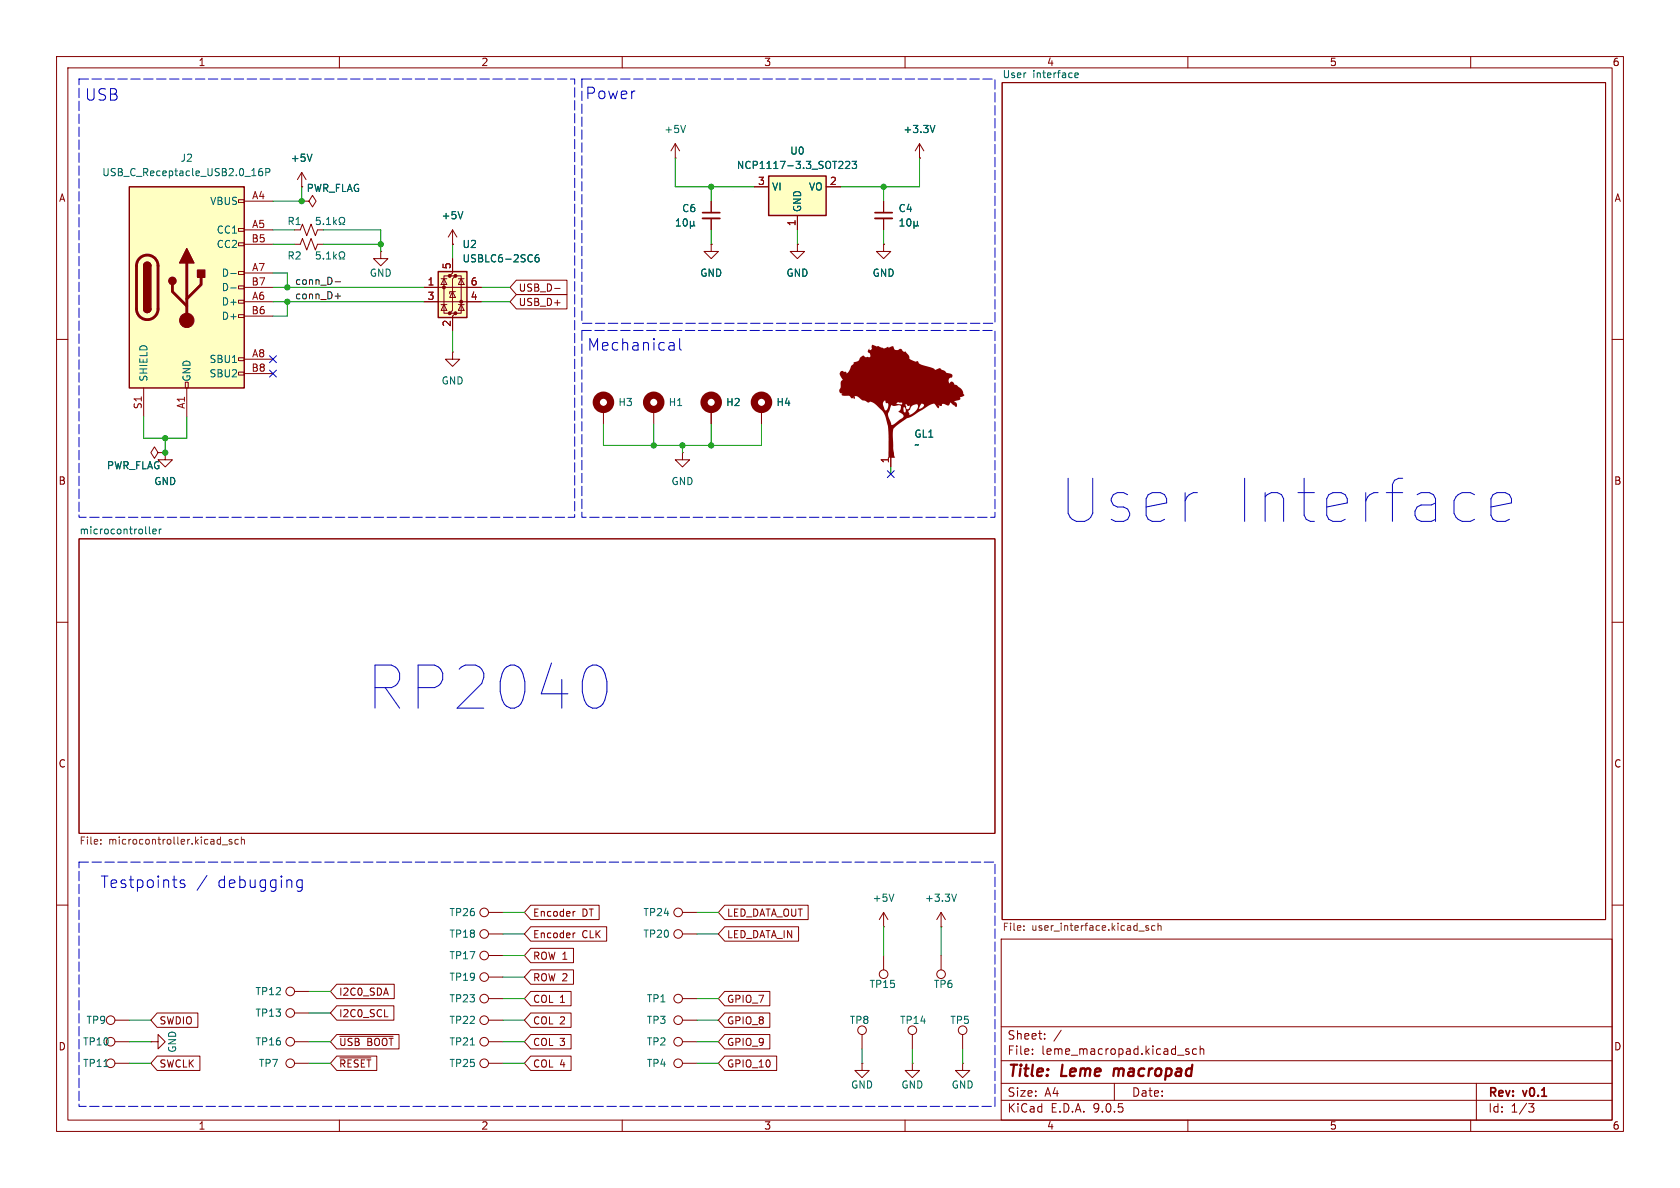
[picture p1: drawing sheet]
<svg xmlns="http://www.w3.org/2000/svg" width="297mm" height="210mm" viewBox="0 0 297 210" stroke-linecap="round" stroke-linejoin="round" font-family="sans-serif">
<g fill="none" stroke="#840000" stroke-width=".18">
<path d="M10 10h277v190h-277zM12 12h273v186h-273zM60 10v2M110 10v2M160 10v2M177.2 14.6h106.6v148h-106.6zM210 10v2M260 10v2M53.3 35.6h1.3l.6-1.1 .7 1.1-.7 1-.6-1M53.3 35.6h.1M52.1 40.6h1l.4-1 .7 2.1 .8-2.1 .8 2.1 .3-1.1h1M80 43.2h.1"/>
<path d="M80 40.6l-.8 1.3M80 40.6l.8 1.3M80 40.6v2.6M10 60h2M285 60h2M14 95.3h161.9v52h-161.9zM10 110h2M285 110h2M10 160h2M52.1 175.3h2.5M156.2 163.8h.1M156.2 161.3v2.5"/>
<path d="M156.2 168.9v2.6M156.2 161.3l-.8 1.3M156.2 161.3l.8 1.3M177 166h108v32h-108zM285 160h2M26.7 184.2h1.2v-1.3l1.3 1.3-1.3 1.2v-1.2M26.7 184.2h.1M52.1 184.2h2.5M52.1 188h2.5M60 198v2M86.4 184.2h2.5M86.4 188h2.5"/>
<path d="M86.4 180.3h2.5M110 198v2M120.6 184.2h2.6M120.6 188h2.6M120.6 180.3h2.6M160 198v2M177 194.5h108M177 191.5h108M177 187.5h108M177 181.5h108M182.5 186.3v.1M182.5 185.5v.1"/>
<path d="M184.7 183.6v.1M184.7 182.8v.1M187.6 182.1l-1.3 2M197 191.5v3M210 198v2M210.2 185.5l-.4-.1-.2 .2 .1 .2 .5 .2v.3h-.6M211.5 185.5l-.4-.1-.3 .3v.4l.2 .2h.5M212.2 185.5l.2-.1 .3 .1 .1 .9M212.2 184.9v1.5M260 198v2M261 191.5v6.5M270.2 195.1h1l-.5 .6 .4 .1 .1 .5-.3 .3h-.4"/>
<circle cx="51.3" cy="175.3" r=".76"/>
<circle cx="156.2" cy="172.2" r=".76"/>
<circle cx="51.3" cy="184.1" r=".76"/>
<circle cx="51.3" cy="188" r=".76"/>
<circle cx="85.6" cy="180.3" r=".76"/>
<circle cx="85.6" cy="184.1" r=".76"/>
<circle cx="85.6" cy="188" r=".76"/>
<circle cx="119.9" cy="180.3" r=".76"/>
<circle cx="119.9" cy="184.1" r=".76"/>
<circle cx="119.9" cy="188" r=".76"/>
</g>
<path d="M197 188.9l-.2 1.3" fill="none" stroke="#840000" stroke-width=".4"/>
<g fill="none" stroke="#006464" stroke-width=".18">
<path d="M190 13.3l.6-.1v-.3h-.4l-.2 .2 .1 .6h.5M56.6 38.4h-.6l-.1 .6 .2-.1 .4 .1 .1 .2v.4l-.2 .1-.5-.1M57.2 39.6v.1M57.7 39.7h.8M57.7 38.8l.4-.4v1.3M59 38.4v1.3M59.1 39.2l.4 .5M59.5 38.8l-.5 .5M60 39.7h.3v-.2a.54 .54 0 0 1-.3-.8 .54 .54 0 0 1 .7-.2 .58 .58 0 0 1-.1 1v.2h.3M81.8 37.4l-.4 1.3M26.4 93.1v1.1l.2 .2M27 94l.6-.2v-.2l-.4-.1-.2 .2 .1 .6h.5"/>
<path d="M28.2 93.5v.9M28.5 93.5l-.3 .3M158 158.1l-.4 1.2M83.1 184.7h.8"/>
</g>
<g fill="none" stroke="#725600" stroke-width=".18">
<path d="M17.8 149.1v.1M17.8 148.4v.2M39.3 149.3h1M41 148.4h-.3l-.2 .2 .1 .1 .4 .2v.3h-.5M42.1 148.4h-.3l-.3 .2 .1 .6h.5M42.7 148.5l.2-.1h.3v.8M42.7 148v1.2M181 164.3v.2M181 163.7v.1M203 163.7l-.3-.1-.2 .2 .1 .2 .4 .1v.3h-.5M204.2 163.7l-.4-.1-.2 .3 .1 .5h.5M204.7 163.7l.2-.1 .3 .1 .1 .8"/>
<path d="M204.7 163.2v1.3"/>
</g>
<path d="M77.5 48h5v8.1h-5z" fill="#ffffc2"/>
<g fill="#840000" stroke="#840000" stroke-width=".18">
<circle cx="78.5" cy="50.8" r=".25"/>
<circle cx="79.5" cy="48.8" r=".25"/>
<circle cx="79.5" cy="55.4" r=".25"/>
<circle cx="80.5" cy="48.8" r=".25"/>
<circle cx="80.5" cy="55.4" r=".25"/>
<circle cx="81.5" cy="53.3" r=".25"/>
</g>
<g fill="none" stroke="#840000" stroke-width=".18">
<path d="M125.7 35.6v2M125.7 38.6v2M67.3 44.5v1.2h1.3l-1.3 1.3-1.3-1.3h1.3M67.3 44.5h.1M74.9 50.8h10.2M74.9 53.3h10.2M78 53.8h1M78 49.3h1M78.5 49.3l.5 1h-1zM78.5 53.8l.5 1.1h-1zM79.5 48.8h-1v6.6h1M80 45.7v2.6l-.5 .5h1l-.5 .5v5.6l-.5 .5h1l-.5 .5v2.5"/>
<path d="M80 51.6l.5 1h-1zM80.5 51.6h-1v.3M80.5 48.8h1v6.6h-1M81 53.8h1M81 49.3h1M81.5 49.3l.5 1h-1zM81.5 53.8l.5 1.1h-1zM125.7 43.2v1.3h1.3l-1.3 1.2-1.2-1.2h1.2M125.7 43.2h.1M106.7 72.4v2.5M115.6 72.4v2.5M52.1 179.1h2.5"/>
<path d="M86.4 176.5h2.5M86.4 168.9h2.5M86.4 172.7h2.5M86.4 161.3h2.5M86.4 165.1h2.5M120.6 176.5h2.6M120.6 161.3h2.6M120.6 165.1h2.6M20.3 180.3h2.6M20.3 184.2h2.6M20.3 188h2.6M152.4 188v1.2h1.3l-1.3 1.3-1.3-1.3h1.3"/>
<path d="M152.4 188h.1M161.3 188v1.2h1.3l-1.3 1.3-1.3-1.3h1.3M161.3 188h.1M170.2 188v1.2h1.2l-1.2 1.3-1.3-1.3h1.3M170.2 188h.1M170.2 182.9v2.5"/>
<circle cx="51.3" cy="179.1" r=".76"/>
<circle cx="85.6" cy="176.5" r=".76"/>
<circle cx="85.6" cy="161.3" r=".76"/>
<circle cx="85.6" cy="165.1" r=".76"/>
<circle cx="85.6" cy="168.9" r=".76"/>
<circle cx="85.6" cy="172.7" r=".76"/>
<circle cx="119.9" cy="161.3" r=".76"/>
<circle cx="119.9" cy="176.5" r=".76"/>
<circle cx="119.9" cy="165.1" r=".76"/>
<circle cx="19.6" cy="180.3" r=".76"/>
<circle cx="19.6" cy="184.1" r=".76"/>
<circle cx="19.6" cy="188" r=".76"/>
<circle cx="170.2" cy="182.1" r=".76"/>
</g>
<path d="M77.5 48h5v8.1h-5z" fill="none" stroke="#840000" stroke-width=".25"/>
<path d="M119.6 40h.7M119.6 39l.3-.3v1.3M120.9 38.8l.2-.1a.68 .68 0 0 1 .4 .6 .68 .68 0 0 1-.4 .7l-.2-.2-.1-.3zM122.1 39.8l.1 .2h.3l.2-.2M122.1 39.1v1.3M122.7 39.8l.1 .2M122.7 39.1v.7M95.2 45l-.4 .1a.86 .86 0 0 0 0 1.2l.5-.1v-.4l-.2-.3h-.3l-.2 .3M18.4 188.5h.7" fill="none" stroke="#006464" stroke-width=".18"/>
<g fill="none" stroke="#840000" stroke-width="1.3">
<circle cx="106.7" cy="71.1" r="1.27"/>
<circle cx="115.6" cy="71.1" r="1.27"/>
</g>
<path d="M124.2 37.6h3.1" fill="none" stroke="#840000" stroke-width=".3"/>
<path d="M124.2 38.6h3.1" fill="none" stroke="#840000" stroke-width=".33"/>
<path d="M135.9 31.1h10.1v7h-10.1z" fill="#ffffc2"/>
<path d="M135.9 31.1h10.1v7h-10.1z" fill="none" stroke="#840000" stroke-width=".25"/>
<g fill="none" stroke="#840000" stroke-width=".18">
<path d="M119.4 27.9h.1M119.4 25.4l-.8 1.3M119.4 25.4l.7 1.3M119.4 25.4v2.5M133.3 33h2.6M141 38.1v2.5M146 33h2.6M141 43.2v1.3h1.2l-1.2 1.2-1.3-1.2h1.3M141 43.2h.1M152.4 182.9v2.5M161.3 182.9v2.5"/>
<circle cx="152.4" cy="182.1" r=".76"/>
<circle cx="161.3" cy="182.1" r=".76"/>
</g>
<path d="M121.2 22.2l-.4 1.2M148.2 29.8h.8M149 28.6v.5M149.5 28.6l.5-.1 .2 .4-.8 .9h.8M150.6 28.5h.8l-.4 .5 .4 .1v.6l-.2 .1-.6-.1" fill="none" stroke="#006464" stroke-width=".18"/>
<g fill="#840000">
<path d="M129.5 33.7h.2z"/>
<path d="M148.6 65.7l.2-.1a.22 .22 0 0 1 .2-.1 .22 .22 0 0 1 .1 .3l.4-.1 .2 .3a2.15 2.15 0 0 0 .8-1.4l.4-.3v-.2l.9-.4 .3-.5 .4-.3 .5 .3 .3-.1a.35 .35 0 0 0 .5 0 .35 .35 0 0 0 0-.5l-.3-.3-.1-.2 .3-.5 .1 .3 .2-.1 .1-.5a.25 .25 0 0 1 .1-.3 .25 .25 0 0 1 .3 .1l1.2 .3-.6-.2h.2l1 .4 .7-.3 .1 .1 .8-.2 .3 .6 .5 .1 .5-.2 .7 .5a.29 .29 0 0 1 .3 0 .29 .29 0 0 1 .1 .2l.4 .5a.8 .8 0 0 0 .8 .9l.5 .1a.35 .35 0 0 1 .4 0 .35 .35 0 0 1 .1 .4l2.3 .7 .5 .4 .6-.2a.45 .45 0 0 1 .6 .2l.5 .1a1.21 1.21 0 0 0 1.1 .6 .4 .4 0 0 1 .3 .5 .4 .4 0 0 1-.5 .2l-.2 .5 .2 .4a.45 .45 0 0 1 .5-.2 .45 .45 0 0 1 .3 .5l.4 .1 .8 .6 .3 .4 .1 .6a.21 .21 0 0 1 .2 .2 .21 .21 0 0 1-.3 .2l-.5 .1 .1 .3-.1 .2-.8 .2-.2 .2a.45 .45 0 0 1 .5 .3 .45 .45 0 0 1-.2 .5l-1-.7a.41 .41 0 0 1-.2 .4 .41 .41 0 0 1-.4 0l-.3-.1a.36 .36 0 0 0-.5-.1 .36 .36 0 0 0-.2 .4l-.5-.2 .2 .2-.3 .4-.6-.8a2.61 2.61 0 0 0-1.9 .9l-1.8 1.1a10.3 10.3 0 0 0-3.6 2.4l-.1 1 .1 2.5 .2 1.3 .2 .3h-1.2l-.1-5-.6-2.6h.6l.6 1.8 .5-.1 1.2-1a.52 .52 0 0 0 .4-.5 .52 .52 0 0 0-.4-.5l-.5-.2 .4-.5h.5l.1 .5 .1 .1 .2-.2h.5l.2 .5-.1 .2a2.59 2.59 0 0 0 1.5-1.1l.7-.1a.43 .43 0 0 0 .4-.3 .43 .43 0 0 0-.2-.5h-.3l-.4 .9-.2-.1a.47 .47 0 0 0 0-.7 .47 .47 0 0 0-.7 .1l-.4 .3-.2 .5-.3 .3h-.5a.49 .49 0 0 0-.3-.7l-.1 .3-.5-.1a.47 .47 0 0 0-.1-.6 .47 .47 0 0 0-.6 .1l-.5 .1-.4-.2-.6 1.7h-.6l-.4-.7-1.4-1.2h1.5l.2 .9a.3 .3 0 0 0 .4 .3 .3 .3 0 0 0 .2-.4l.2-.6h3l.1 .3a.34 .34 0 0 0 .3 .5 .34 .34 0 0 0 .3-.5v-.3l-.3 .1-.2-.3-.2 .2h-3l-.1-.3h1.5l.7 .2a.2 .2 0 0 0 .2-.1 .2 .2 0 0 0 .1-.2l-.7-.1-.3 .2h-1.5l-.4-.1-.1-.4-.3 .2-.1 .4-1.5-.1a1.07 1.07 0 0 0-1.2-.2l-.5-.2-.4-.1-1.1-.8a.27 .27 0 0 0-.3 .1 .27 .27 0 0 0 0 .3v.1a.16 .16 0 0 1-.2-.1 .16 .16 0 0 1 0-.2 .36 .36 0 0 1-.4 .2 .36 .36 0 0 1-.3-.4l-1.3-.1-.1-.2 .2-.3-.3 .1-.3-.2v-.3l.2-.6v-.9l.4-.3-.3-.5a.68 .68 0 0 1-.1-1z"/>
</g>
<g fill="none" stroke="#840000" stroke-width=".18">
<path d="M53.3 33h.1M53.3 30.5l-.7 1.3M53.3 30.5l.8 1.3M53.3 30.5v2.5M156.2 35.6v2M156.2 38.6v2M162.6 27.9h.1M162.6 25.4l-.8 1.3M162.6 25.4l.7 1.3M162.6 25.4v2.5M52.1 43.2h1l.4-1 .7 2 .8-2 .8 2 .3-1h1M156.2 43.2v1.3h-1.3l1.3 1.2 1.3-1.2h-1.3"/>
<path d="M156.2 43.2h.1M80 62.2v1.3h1.3l-1.3 1.3-1.3-1.3h1.3M80 62.2h.1M125.7 72.4v2.5M134.6 72.4v2.5M29.2 80v1.3h1.3l-1.3 1.3-1.3-1.3h1.3M29.2 80h.1M120.6 80v1.3h1.3l-1.3 1.3-1.2-1.3h1.2M120.6 80h.1M157.5 80v2.6M166.4 163.8h.1M166.4 161.3v2.5"/>
<path d="M166.4 168.9v2.6M166.4 161.3l-.8 1.3M166.4 161.3l.7 1.3"/>
<circle cx="166.4" cy="172.2" r=".76"/>
</g>
<g fill="none" stroke="#840000" stroke-width="1.3">
<circle cx="125.7" cy="71.1" r="1.27"/>
<circle cx="134.6" cy="71.1" r="1.27"/>
</g>
<path d="M154.7 37.6h3" fill="none" stroke="#840000" stroke-width=".3"/>
<path d="M154.7 38.6h3" fill="none" stroke="#840000" stroke-width=".33"/>
<g fill="none" stroke="#006464" stroke-width=".18">
<path d="M55.2 27.2l-.5 1.3M159.1 40h.7M159.1 39l.4-.3v1.3M160.5 38.7h.1a.68 .68 0 0 1 .5 .6 .68 .68 0 0 1-.5 .7 .84 .84 0 0 1-.1-1.3zM161.6 39.8l.2 .2h.2l.2-.2M161.6 39.1v1.3M162.2 39.8l.2 .2M162.2 39.1v.7M165.3 22.2l-.4 1.2M56.6 44.5h-.6l-.1 .6 .2-.1 .4 .1 .1 .1v.5l-.2 .1-.5-.1M57.2 45.7v.1M57.7 45.8h.8"/>
<path d="M57.7 44.9l.4-.4v1.3M59 44.5v1.3M59.1 45.3l.4 .5M59.5 44.9l-.5 .5M60 45.8h.3v-.3a.54 .54 0 0 1-.3-.7 .54 .54 0 0 1 .7-.2 .58 .58 0 0 1-.1 .9v.3h.3M169.1 158.1l-.4 1.2"/>
</g>
<path d="M22.9 33h20.3v35.6h-20.3z" fill="#ffffc2"/>
<g fill="none" stroke="#840000" stroke-width=".18">
<path d="M42.2 35.3h1v.5h-1zM43.2 35.6h5.1M53.3 33h.1M53.3 35.6h.1M125.7 35.6v2M125.7 38.6v2M133.3 33h2.6M141 38.1v2.5M146 33h2.6M156.2 35.6v2M156.2 38.6v2M162.6 27.9h.1"/>
<path d="M42.2 40.4h1v.5h-1zM42.2 42.9h1v.5h-1zM42.2 48h1v.5h-1zM42.2 50.5h1v.6h-1zM42.2 53.1h1v.5h-1zM42.2 55.6h1v.5h-1zM43.2 40.6h5.1M43.2 43.2h5.1M43.2 48.3h5.1M43.2 50.8h5.1M43.2 53.3h5.1M43.2 55.9h5.1"/>
<path d="M74.9 50.8h2.6M74.9 53.3h2.6M80 43.2h.1M80 45.7v2.6M80 55.9v2.5M82.5 50.8h2.6M82.5 53.3h2.6M91.3 52.1h8.9v2.5h-8.9l-1.1-1.3zM91.3 49.5h8.9v2.6h-8.9l-1.1-1.3zM98 51h1M125.7 43.2h.1M141 43.2h.1"/>
<path d="M156.2 43.2h.1M25.4 68.6v5.1M32.8 67.6h.5v1h-.5zM33 68.6v5.1M42.2 63.2h1v.6h-1zM42.2 65.8h1v.5h-1zM43.2 63.5h5.1M43.2 66h5.1M125.7 72.4v2.5M134.6 72.4v2.5M27.9 80l-.6-1-.6 1 .6 1 .6-1h1.3M29.2 80h.1"/>
<path d="M157.5 80v2.6M27.8 179.1h7.2v2.5h-7.2l-1.1-1.3zM59.5 177.8h10.1v2.5h-10.1l-1.1-1.2zM59.5 174h10.2v2.5h-10.2l-1.1-1.2zM68 179.7h.6M93.8 179.1h7.2v2.5h-7.2l-1.1-1.3zM93.8 160h12.1v2.6h-12.1l-1.1-1.3zM93.8 171.4h7.6v2.6h-7.6l-1.1-1.3zM93.8 167.6h7.6v2.6h-7.6l-1.1-1.3zM93.8 163.8h13.5v2.6h-13.5l-1.1-1.3zM93.8 175.3h7.2v2.5h-7.2l-1.1-1.3zM101.7 161.1l-.4 .3"/>
<path d="M101.7 164.9l-.4 .3M128.1 163.8h13.1v2.6h-13.1l-1.1-1.3zM128.1 175.3h8v2.5h-8l-1.1-1.3zM128.1 160h14.8v2.6h-14.8l-1.1-1.3zM128.1 179.1h8v2.5h-8l-1.1-1.3zM27.8 186.7h7.5v2.5h-7.5l-1.1-1.2zM59.5 186.7h7.1v2.5h-7.1l-1.1-1.2zM59.5 182.9h11v2.5h-11l-1.1-1.2zM60.1 187h5.5M60.1 183.2h9.4M65.6 184.2l.2 .2-.2 .4M65.6 183.7v.3"/>
<path d="M93.8 186.7h7.2v2.5h-7.2l-1.1-1.2zM93.8 182.9h7.2v2.5h-7.2l-1.1-1.2zM128.1 182.9h8v2.5h-8l-1.1-1.2zM128.1 186.7h9.2v2.5h-9.2l-1.1-1.2z"/>
</g>
<path d="M22.9 33h20.3v35.6h-20.3zM25.4 47a.64 .64 0 0 1 .6-.6 .64 .64 0 0 1 .7 .6M25.4 54.6a.64 .64 0 0 0 .6 .6 .64 .64 0 0 0 .7-.6" fill="none" stroke="#840000" stroke-width=".25"/>
<path d="M24.7 45.7a1.9 1.9 0 0 1 2.1-.5 1.9 1.9 0 0 1 1.1 1.8v7.6a1.91 1.91 0 0 1-1.9 1.9 1.91 1.91 0 0 1-1.9-1.9v-7.8l.2-.6zM30.5 50.3v1.3l2.5 2.5M33 46.5v10.1M35.6 49v1.3l-2.6 2.5" fill="none" stroke="#840000" stroke-width=".51"/>
<g fill="#840000" stroke="#840000" stroke-width=".25">
<path d="M25.4 47h1.3v7.6h-1.3z"/>
<path d="M25.6 46.5a.64 .64 0 0 1 .7-.1 .64 .64 0 0 1 .4 .6h-1.3z"/>
<path d="M25.4 54.6h1.3a.64 .64 0 0 1-.7 .6 .64 .64 0 0 1-.6-.6z"/>
<path d="M33 43.9l1.3 2.6h-2.6z"/>
<path d="M34.9 47.8h1.3v1.2h-1.3z"/>
<circle cx="30.5" cy="49.7" r=".63"/>
</g>
<circle cx="33" cy="56.6" r="1.27" fill="#840000" stroke="#840000" stroke-width=".18"/>
<g fill="none" stroke="#006464" stroke-width=".18">
<path d="M46.3 29.8l-.3 .1a.86 .86 0 0 0 0 1.2l.4-.2v-.4l-.2-.2h-.4l-.1 .2M47 30.5l.6-.1 .1-.2v-.3l-.7-.1v1.3M55.2 27.2l-.5 1.3M81.8 37.4l-.4 1.3M119.6 40h.7M119.6 39l.3-.3v1.3M120.9 38.8l.2-.1a.68 .68 0 0 1 .4 .6 .68 .68 0 0 1-.4 .7l-.2-.2-.1-.3zM122.1 39.8l.1 .2h.3l.2-.2M122.1 39.1v1.3M122.7 39.8l.1 .2M122.7 39.1v.7M148.2 29.8h.8"/>
<path d="M149 28.6v.5M149.5 28.6l.5-.1 .2 .4-.8 .9h.8M150.6 28.5h.8l-.4 .5 .4 .1v.6l-.2 .1-.6-.1M159.1 40h.7M159.1 39l.4-.3v1.3M160.5 38.7h.1a.68 .68 0 0 1 .5 .6 .68 .68 0 0 1-.5 .7 .84 .84 0 0 1-.1-1.3zM161.6 39.8l.2 .2h.2l.2-.2M161.6 39.1v1.3M162.2 39.8l.2 .2M162.2 39.1v.7M165.3 22.2l-.4 1.2M40.8 48.4h1"/>
<path d="M40.8 50.9h1M95.2 45l-.4 .1a.86 .86 0 0 0 0 1.2l.5-.1v-.4l-.2-.3h-.3l-.2 .3"/>
</g>
<path d="M59.2 52.3h1M59.2 49.8h1" fill="none" stroke="#0f0f0f" stroke-width=".18"/>
<g fill="none" stroke="#009600" stroke-width=".18">
<path d="M53.3 33v2.6h-5M119.4 27.9v5.1h13.9M125.7 33v2.6M156.2 33v2.6M162.6 27.9v5.1h-14M48.3 43.2h3.8M48.3 50.8h26.6M48.3 53.3h26.6M48.3 48.3h2.5v2.5M48.3 40.6h3.8M50.8 53.3v2.6h-2.5M57.1 43.2h10.2"/>
<path d="M57.1 40.6h10.2v3.9M80 43.2v2.5M80 58.4v3.8M85.1 50.8h5.1M85.1 53.3h5.1M125.7 40.6v2.6M141 40.6v2.6M156.2 40.6v2.6M25.4 73.7v3.8h7.6v-3.8M29.2 77.5v2.5M106.7 74.9v3.8h27.9v-3.8M115.6 74.9v3.8"/>
<path d="M120.6 78.7v1.3M125.7 74.9v3.8M157.5 82.6v1.2M54.6 179.1h3.8M54.6 175.3h3.8M88.9 161.3h3.8M88.9 176.5h3.8M88.9 165.1h3.8M88.9 168.9h3.8M88.9 172.7h3.8M123.2 161.3h3.8M123.2 176.5h3.8"/>
<path d="M123.2 165.1h3.8M156.2 163.8v5.1M166.4 163.8v5.1M22.9 188h3.8M22.9 180.3h3.8M22.9 184.2h3.8M54.6 188h3.8M54.6 184.2h3.8M88.9 188h3.8M88.9 180.3h3.8M88.9 184.2h3.8M123.2 188h3.8"/>
<path d="M123.2 180.3h3.8M123.2 184.2h3.8M152.4 185.4v2.6M161.3 185.4v2.6M170.2 185.4v2.6"/>
</g>
<path d="M47.7 65.4l1.2 1.2M47.7 62.9l1.2 1.2M48.9 65.4l-1.2 1.2M48.9 62.9l-1.2 1.2M156.9 83.2l1.2 1.2M158.1 83.2l-1.2 1.2" fill="none" stroke="#000084" stroke-width=".18"/>
<path d="M120.2 59.9v1.7l.2 .3M118.5 60.5l.6 .1 .1 1.3M119.2 61.8l-.7 .1M119.2 61l-.7 .1M263.6 89.6l3.6-.7v-.7l-.4-.7-.7-.4h-1.4l-.8 .4-.3 .7v2.9l.3 .7 .8 .4h1.4l.7-.4M106.6 118.3a6.4 6.4 0 0 1 0 6.2M32.6 155.6l-.5-.1-.3 .3 .1 .3 .7 .2 .1 .2-.1 .3-.2 .1-.6-.1M36.6 154.8l-1.8 2.6M53.4 155.6l-.6-.1-.3 .4v.6l.2 .3 .1 .1 .6-.1M53.4 155.5v1.7a.55 .55 0 0 1-.8 .3" fill="none" stroke="#0000c2" stroke-width=".18"/>
<path d="M14 14h87.6v77.4h-87.6zM102.9 14h73v43.2h-73zM102.9 58.4h73v33h-73zM14 152.4h161.9v43.2h-161.9z" fill="none" stroke="#0000c2" stroke-width=".18" stroke-dasharray="1.7 .6"/>
<g fill="#009600" stroke="#009600" stroke-width=".18">
<circle cx="156.2" cy="33" r=".46"/>
<circle cx="29.2" cy="80" r=".46"/>
<circle cx="53.3" cy="35.6" r=".46"/>
<circle cx="50.8" cy="50.8" r=".46"/>
<circle cx="50.8" cy="53.3" r=".46"/>
<circle cx="29.2" cy="77.5" r=".46"/>
<circle cx="67.3" cy="43.2" r=".46"/>
<circle cx="115.6" cy="78.7" r=".46"/>
<circle cx="125.7" cy="78.7" r=".46"/>
<circle cx="120.6" cy="78.7" r=".46"/>
<circle cx="125.7" cy="33" r=".46"/>
</g>
<g font-size="10.6" fill="#0000c2">
<text x="187.6" y="92.7">User</text>
<text x="217.7" y="92.7">Interface</text>
<text x="65" y="125.7">RP2040</text>
</g>
<g font-size="2.8" fill="#0000c2">
<text x="103.4" y="17.8">Power</text>
<text x="15" y="18">USB</text>
<text x="103.8" y="62.2">Mechanical</text>
<text x="17.7" y="157.2">Testpoints</text>
<text x="38.4" y="157.2">debugging</text>
</g>
<g font-size="2.8" fill="#840000">
<text x="178" y="190.9">Title:</text>
<text x="187.7" y="190.9">Leme</text>
<text x="197.7" y="190.9">macropad</text>
</g>
<g font-size="2.1" fill="#840000">
<text x="178" y="184">Sheet:</text>
<text x="178" y="186.7">File:</text>
<text x="184.1" y="186.7">leme_macropad.kicad_sch</text>
<text x="178" y="196.9">KiCad</text>
<text x="178" y="194.1">Size:</text>
<text x="184.7" y="194.1">A4</text>
<text x="185.7" y="196.9">E.D.A.</text>
<text x="193.3" y="196.9">9.0.5</text>
<text x="200" y="194.1">Date:</text>
<text x="263" y="194.3">Rev:</text>
<text x="263" y="196.9">Id:</text>
<text x="267.1" y="196.9">1/3</text>
<text x="269.4" y="194.3">v0.1</text>
</g>
<g font-size="1.8" fill="#840000">
<text x="35" y="11.9">1</text>
<text x="85" y="11.9">2</text>
<text x="135" y="11.9">3</text>
<text x="185" y="11.9">4</text>
<text x="235" y="11.9">5</text>
<text x="285" y="11.9">6</text>
<text x="10.3" y="35.9">A</text>
<text x="285.3" y="35.9">A</text>
<text x="91.6" y="51.8">USB_D-</text>
<text x="91.6" y="54.3">USB_D+</text>
<text x="10.3" y="85.9">B</text>
<text x="285.3" y="85.9">B</text>
<text x="10.3" y="135.9">C</text>
<text x="285.3" y="135.9">C</text>
<text x="94.1" y="162.2">Encoder</text>
<text x="94.1" y="166.1">Encoder</text>
<text x="102.9" y="162.2">DT</text>
<text x="102.9" y="166.1">CLK</text>
<text x="128.4" y="166.1">LED_DATA_IN</text>
<text x="128.4" y="162.2">LED_DATA_OUT</text>
<text x="94.1" y="173.7">ROW 2</text>
<text x="94.1" y="169.9">ROW 1</text>
<text x="59.8" y="176.2">I2C0_SDA</text>
<text x="94.1" y="177.5">COL 1</text>
<text x="128.4" y="177.5">GPIO_7</text>
<text x="10.3" y="185.9">D</text>
<text x="28.1" y="181.3">SWDIO</text>
<text x="59.8" y="180">I2C0_SCL</text>
<text x="59.8" y="185.1">~{USB</text>
<text x="66.6" y="185.1">BOOT}</text>
<text x="94.1" y="181.3">COL 2</text>
<text x="94.1" y="185.1">COL 3</text>
<text x="128.4" y="185.1">GPIO_9</text>
<text x="128.4" y="181.3">GPIO_8</text>
<text x="285.3" y="185.9">D</text>
<text x="28.1" y="188.9">SWCLK</text>
<text x="59.8" y="188.9">~{RESET}</text>
<text x="94.1" y="188.9">COL 4</text>
<text x="128.4" y="188.9">GPIO_10</text>
<text x="35" y="199.9">1</text>
<text x="85" y="199.9">2</text>
<text x="135" y="199.9">3</text>
<text x="185" y="199.9">4</text>
<text x="235" y="199.9">5</text>
<text x="285" y="199.9">6</text>
</g>
<g font-size="1.8" fill="#006464">
<text x="177.2" y="13.9">User</text>
<text x="182.6" y="13.9">interface</text>
<text x="117.3" y="23.7">+5V</text>
<text x="159.6" y="23.7">+3.3V</text>
<text x="31.8" y="28.8">J2</text>
<text x="51.3" y="28.8">+5V</text>
<text x="139.6" y="27.5">U0</text>
<text x="18" y="31.3">USB_C_Receptacle_USB2.0_16P</text>
<text x="54.1" y="34.1">PWR_FLAG</text>
<text x="130.2" y="30.1">NCP1117-3.3_SOT223</text>
<text x="136.4" y="33.9">VI</text>
<text x="142.9" y="33.9">VO</text>
<text x="37.1" y="36.4">VBUS</text>
<text x="38.2" y="41.5">CC1</text>
<text x="50.7" y="40">R1</text>
<text x="78" y="39">+5V</text>
<text x="120.5" y="37.7">C6</text>
<text x="141.8" y="37.6" transform="rotate(-90 141.8 37.6)">GND</text>
<text x="158.8" y="37.7">C4</text>
<text x="38.2" y="44">CC2</text>
<text x="50.7" y="46.1">R2</text>
<text x="81.7" y="46.6">USBLC6-2SC6</text>
<text x="81.7" y="44">U2</text>
<text x="39.1" y="49.1">D-</text>
<text x="39.1" y="51.7">D-</text>
<text x="65.3" y="49.1">GND</text>
<text x="123.7" y="49.1">GND</text>
<text x="138.9" y="49.1">GND</text>
<text x="154.2" y="49.1">GND</text>
<text x="39.1" y="54.2">D+</text>
<text x="39.1" y="56.7">D+</text>
<text x="36.9" y="64.4">SBU1</text>
<text x="26.3" y="67.6" transform="rotate(-90 26.3 67.6)">SHIELD</text>
<text x="33.9" y="67.6" transform="rotate(-90 33.9 67.6)">GND</text>
<text x="36.9" y="66.9">SBU2</text>
<text x="78" y="68.2">GND</text>
<text x="109.2" y="72">H3</text>
<text x="118.1" y="72">H1</text>
<text x="128.3" y="72">H2</text>
<text x="137.2" y="72">H4</text>
<text x="161.6" y="77.6">GL1</text>
<text x="18.8" y="83.2">PWR_FLAG</text>
<text x="161.6" y="79.5">~</text>
<text x="27.2" y="86">GND</text>
<text x="118.6" y="86">GND</text>
<text x="14" y="94.5">microcontroller</text>
<text x="154.2" y="159.6">+5V</text>
<text x="163.4" y="159.6">+3.3V</text>
<text x="79.4" y="162.2">TP26</text>
<text x="79.4" y="166">TP18</text>
<text x="113.6" y="166">TP20</text>
<text x="113.6" y="162.2">TP24</text>
<text x="79.4" y="169.8">TP17</text>
<text x="79.4" y="173.6">TP19</text>
<text x="45.1" y="176.1">TP12</text>
<text x="45.1" y="179.9">TP13</text>
<text x="79.4" y="177.4">TP23</text>
<text x="114.3" y="177.4">TP1</text>
<text x="153.6" y="174.9">TP15</text>
<text x="165" y="174.9">TP6</text>
<text x="14.6" y="185">TP10</text>
<text x="15.2" y="181.2">TP9</text>
<text x="45.1" y="185">TP16</text>
<text x="79.4" y="185">TP21</text>
<text x="79.4" y="181.2">TP22</text>
<text x="114.3" y="185">TP2</text>
<text x="114.3" y="181.2">TP3</text>
<text x="150.1" y="181.2">TP8</text>
<text x="159" y="181.2">TP14</text>
<text x="167.9" y="181.2">TP5</text>
<text x="14.6" y="188.8">TP11</text>
<text x="31.3" y="186.2" transform="rotate(-90 31.3 186.2)">GND</text>
<text x="45.7" y="188.8">TP7</text>
<text x="79.4" y="188.8">TP25</text>
<text x="114.3" y="188.8">TP4</text>
<text x="150.4" y="192.6">GND</text>
<text x="159.3" y="192.6">GND</text>
<text x="168.1" y="192.6">GND</text>
</g>
<g font-size="1.8" fill="#a90000">
<text x="44.5" y="35.3">A4</text>
<text x="133.9" y="32.8">3</text>
<text x="146.6" y="32.8">2</text>
<text x="44.5" y="40.4">A5</text>
<text x="140.7" y="40.1" transform="rotate(-90 140.7 40.1)">1</text>
<text x="44.4" y="42.9">B5</text>
<text x="79.8" y="47.7" transform="rotate(-90 79.8 47.7)">5</text>
<text x="44.4" y="50.5">B7</text>
<text x="44.5" y="48">A7</text>
<text x="44.5" y="53.1">A6</text>
<text x="75.5" y="50.5">1</text>
<text x="75.5" y="53.1">3</text>
<text x="83.1" y="50.5">6</text>
<text x="83.1" y="53.1">4</text>
<text x="44.4" y="55.6">B6</text>
<text x="79.8" y="57.9" transform="rotate(-90 79.8 57.9)">2</text>
<text x="44.4" y="65.8">B8</text>
<text x="44.5" y="63.2">A8</text>
<text x="25.1" y="72.4" transform="rotate(-90 25.1 72.4)">S1</text>
<text x="32.8" y="72.4" transform="rotate(-90 32.8 72.4)">A1</text>
<text x="157.2" y="82" transform="rotate(-90 157.2 82)">1</text>
</g>
<g font-size="1.8" fill="#0f0f0f">
<text x="52.1" y="53">conn_D+</text>
<text x="52.1" y="50.5">conn_D-</text>
</g>
<g font-size="1.8" fill="#725600">
<text x="14" y="149.6">File:</text>
<text x="19.2" y="149.6">microcontroller.kicad_sch</text>
<text x="177.2" y="164.9">File:</text>
<text x="182.4" y="164.9">user_interface.kicad_sch</text>
</g>
</svg>
